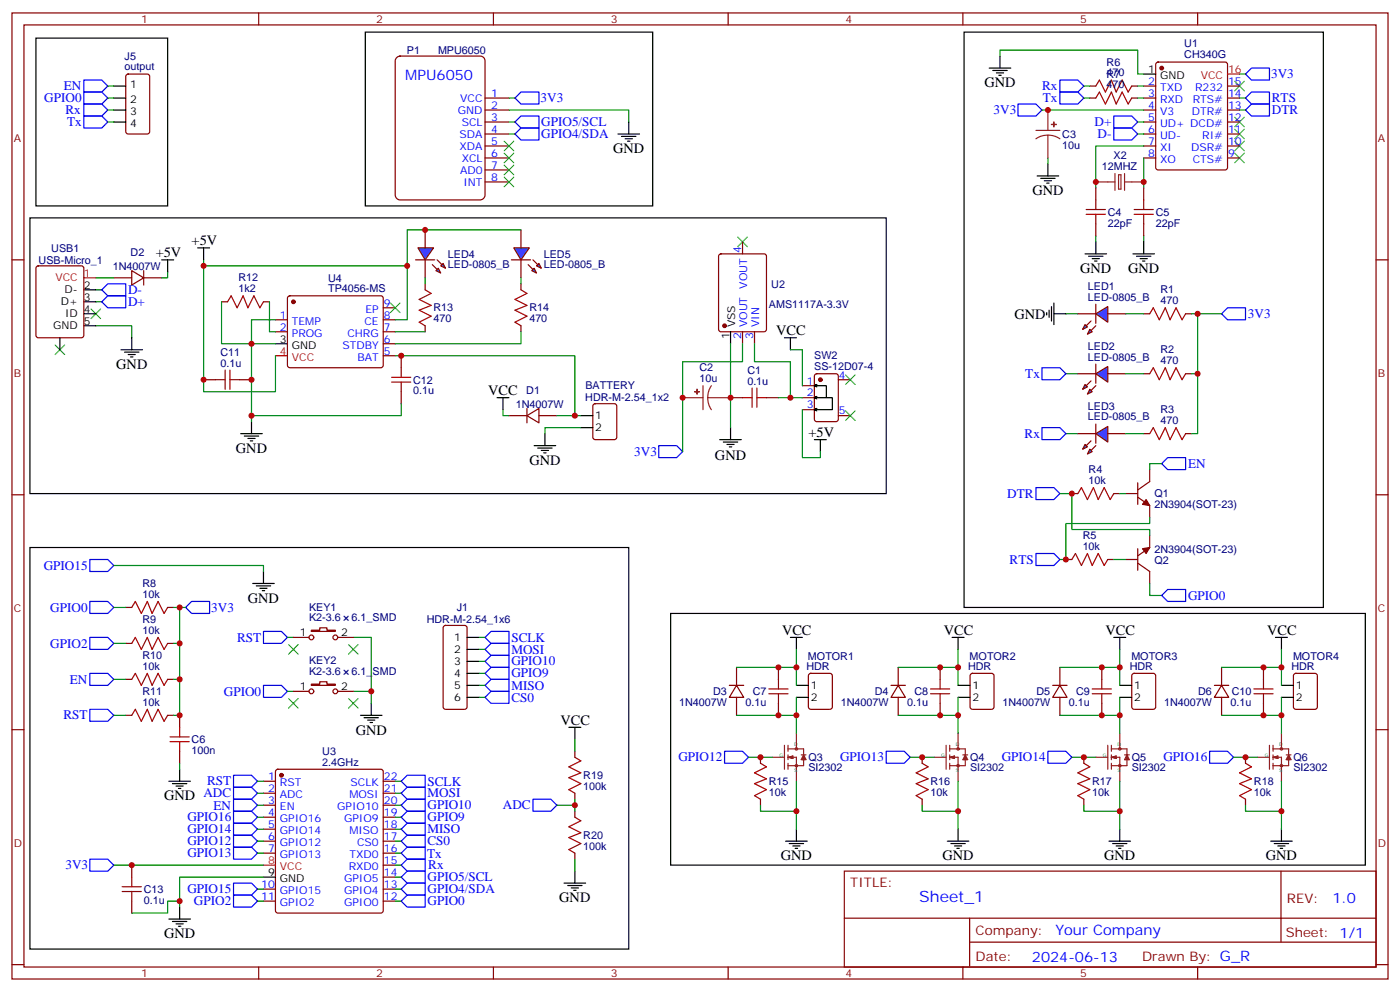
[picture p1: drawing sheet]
<svg xmlns="http://www.w3.org/2000/svg" width="412mm" height="292mm" viewBox="0 0 412 292" stroke-linecap="round" stroke-linejoin="round" font-family="sans-serif">
<g fill="none" stroke="#870000" stroke-width=".35">
<path d="M3.5 3.8h405.4v284.3h-405.4zM7.1 7.3h398.2v277.3h-398.2zM76.2 3.8v3.5M145.3 3.8v3.5M214.5 3.8v3.5M283.6 3.8v3.5M352.8 3.8v3.5M37.3 22l.4-.2h5.7l.6 .4 .1 16.5-.5 .7h-5.9l-.6-.4-.1-16.5zM3.5 76.5h3.6M10.8 78.5l.5-.3h12.7l.6 .5 .1 20-.5 .7h-12.9l-.7-.4v-20zM405.3 76.5h3.6M338.7 138.2v3.5l-3.6 2.5"/>
<path d="M3.5 145.6h3.6M331.6 145.3h3.5M335.1 146.3l3.6 2.5v3.5M335.1 142.1v6.3M338.7 157.6v3.5l-3.6 2.5M405.3 145.6h3.6M331.6 164.7h3.5M335.1 165.7l3.6 2.5v3.5M335.1 161.5v6.4M3.5 214.8h3.6M405.3 214.8h3.6M248.7 256.4h156.6v28.2h-156.6z"/>
<path d="M377.3 256.4v20.9M248.7 270.2h156.5M285.6 277.3h119.6M285.6 270.2v14.2M3.5 283.9h3.6M76.2 284.6v3.5M145.3 284.6v3.5M214.5 284.6v3.5M283.6 284.6v3.5M352.8 284.6v3.5M405.3 283.9h3.6"/>
</g>
<path d="M308.7 46.5v1.8M322.8 69.4v1.8M336.9 69.4v1.8M28.2 95.9h10.6v3.5M28.2 88.8h1.8M28.2 85.3h1.8M314 92.4h3.5M314 110h3.5M314 127.6h3.5" fill="none" stroke="#008700" stroke-width=".35"/>
<g fill="none" stroke="#000" stroke-width=".35">
<path d="M10.6 11.2h38.8v49.4h-38.8zM33.5 25.3h3.5M33.5 28.9h3.5M33.5 32.4h3.5M33.5 35.9h3.5M17.6 99.4v3.5M24.7 95.9h3.5M24.7 88.8h3.5M24.7 85.3h3.5M24.7 92.4h3.5M38.8 99.4v3.5M231.1 99.4h3.5"/>
<path d="M232.8 99.4v3.5M35.6 102.9h6.4M36.7 103.6h4.2M37.7 104.4h2.2M38.5 105.1h.7M146.4 117.1h3.5M148.2 117.1v3.5M157.3 131.2h6.4M158.4 131.9h4.2M159.5 132.6h2.1M160.2 133.3h.7M160.5 127.6v3.6"/>
</g>
<g fill="none" stroke="#3c3" stroke-width=".35">
<path d="M363.7 23.9l2.8 2.8M363.7 38l2.8 2.9M363.7 34.5l2.8 2.8M366.5 23.9l-2.8 2.8M366.5 38l-2.8 2.9M366.5 34.5l-2.8 2.8M363.7 45.1l2.8 2.8M363.7 41.6l2.8 2.8M366.5 45.1l-2.8 2.8M366.5 41.6l-2.8 2.8M217.3 69.8l2.8 2.8M220.1 69.8l-2.8 2.8"/>
<path d="M26.8 90.9l2.8 2.9M29.6 90.9l-2.8 2.9M16.2 101.5l2.8 2.9M19 101.5l-2.8 2.9"/>
</g>
<path d="M24.7 81.8h3.5" fill="none" stroke="#f00" stroke-width=".35"/>
<path d="M31.7 87.1h5.3v3.5h-5.3l-1.7-1.8zM31.7 83.5h5.3v3.6h-5.3l-1.7-1.8z" fill="none" stroke="#00f" stroke-width=".35"/>
<g fill="#870000" stroke="#870000" stroke-width=".35">
<path d="M336.5 161.5l2.2-.4-1.1 1.8z"/>
<path d="M337.6 147l1.1 1.8-2.2-.4z"/>
</g>
<path d="M322.8 53.6h5.6M328.4 51.1v4.9M329.5 51.4h.7v4.3h-.7zM331.3 53.6h5.6M331.3 51.1v4.9" fill="none" stroke="#8c2424" stroke-width=".35"/>
<path d="M322.8 127.6l3.5-2.1v4.6z" fill="#09f" stroke="#870000" stroke-width=".35"/>
<path d="M322.8 124.8v5.7z" fill="#f00" stroke="#870000" stroke-width=".35"/>
<g fill="#870000" stroke="#870000" stroke-width=".35">
<path d="M322.8 131.2l-1.4 1.4z"/>
<path d="M321.4 129.8l-1.4 1.4z"/>
</g>
<g fill="#09f" stroke="#870000" stroke-width=".35">
<path d="M321 132.2l.7 .7-1.4 .7z"/>
<path d="M319.6 130.8l.7 .7-1.4 .7z"/>
</g>
<path d="M317.5 127.6h5.3M326.3 127.6h5.3" fill="none" stroke="#870000" stroke-width=".35"/>
<path d="M322.8 110l3.5-2.1v4.6z" fill="#09f" stroke="#870000" stroke-width=".35"/>
<path d="M322.8 107.2v5.6z" fill="#f00" stroke="#870000" stroke-width=".35"/>
<g fill="#870000" stroke="#870000" stroke-width=".35">
<path d="M322.8 113.5l-1.4 1.4z"/>
<path d="M321.4 112.1l-1.4 1.4z"/>
</g>
<g fill="#09f" stroke="#870000" stroke-width=".35">
<path d="M321 114.6l.7 .7-1.4 .7z"/>
<path d="M319.6 113.2l.7 .7-1.4 .7z"/>
</g>
<path d="M317.5 110h5.3M326.3 110h5.3" fill="none" stroke="#870000" stroke-width=".35"/>
<path d="M322.8 92.4l3.5-2.2v4.6z" fill="#09f" stroke="#870000" stroke-width=".35"/>
<path d="M322.8 89.5v5.7z" fill="#f00" stroke="#870000" stroke-width=".35"/>
<g fill="#870000" stroke="#870000" stroke-width=".35">
<path d="M322.8 95.9l-1.4 1.4z"/>
<path d="M321.4 94.5l-1.4 1.4z"/>
</g>
<g fill="#09f" stroke="#870000" stroke-width=".35">
<path d="M321 96.9l.7 .7-1.4 .8z"/>
<path d="M319.6 95.5l.7 .7-1.4 .7z"/>
</g>
<g fill="none" stroke="#870000" stroke-width=".35">
<path d="M340.7 18.5l.4-.2h19.8l.6 .4 .1 30.6-.5 .7h-20l-.6-.4-.1-30.6zM321 25.3h1.8M321 28.9h1.8M333.4 25.3h1.7M333.4 28.9h1.7M336.9 25.3h3.5M336.9 28.9h3.5M336.9 32.4h3.5M336.9 35.9h3.5M336.9 39.4h3.5M361.6 25.3h3.5M361.6 28.9h3.5"/>
<path d="M361.6 32.4h3.5M361.6 35.9h3.5M361.6 39.4h3.5M322.8 55.3v3.5M336.9 43h3.5M336.9 46.5h3.5M336.9 55.3v3.5M361.6 43h3.5M361.6 46.5h3.5M38.8 79.7l3.5 2.1-3.5 2.1zM42.3 79.7v4.2M211.9 74.9l.5-.2h12.7l.6 .4 .1 21.8-.5 .7h-12.9l-.7-.4v-21.8z"/>
<path d="M218.7 71.2v3.5M322.8 65.9v3.5M336.9 65.9v3.5M33.5 81.8h5.3M42.3 81.8h5.3M65.3 88.8h1.7M77.6 88.8h1.8M81.1 94.1h3.6M81.1 97.6h3.6M84.9 87.3l.5-.2h26.8l.5 .2 .2 .5-.1 20-.6 .4h-27.1l-.4-.7v-19.7zM112.9 90.6h3.5M112.9 94.1h3.5"/>
<path d="M112.9 97.6h3.5M125.2 83.5v1.8M125.2 95.9v1.7M218.7 97.6v3.6M222.2 97.6v3.6M317.5 92.4h5.3M326.3 92.4h5.3M336.9 92.4h1.8M349.2 92.4h1.8M60 111.8h3.5M70.6 111.8h3.5M112.9 101.2h3.5"/>
<path d="M112.9 104.7h3.5M174.9 119l.4-.2h5.7l.6 .4 .1 9.5-.5 .6-5.9 .1-.6-.5-.1-9.4zM215.2 117.1h3.5M225.8 117.1h3.5M336.9 110h1.8M349.2 110h1.8M149.9 122.3h5.3M155.2 122.3l3.5-2.1v4.3zM155.2 120.2v4.3M158.7 122.3h5.3M336.9 127.6h1.8M349.2 127.6h1.8"/>
<path d="M315.7 145.3h1.8M328.1 145.3h1.7M37 178.8h1.8M49.4 178.8h1.8M314 164.7h1.7M326.3 164.7h1.8M37 189.4h1.8M37 200h1.8M49.4 189.4h1.8M49.4 200h1.8M217 196.4v5.3M229.3 196.4v3.6"/>
<path d="M238.4 198.4l.4-.2h5.7l.6 .4 .1 9.5-.5 .6-5.9 .1-.6-.5-.1-9.4zM264.6 196.4v5.3M276.9 196.4v3.6M286 198.4l.5-.2h5.6l.7 .4v9.5l-.5 .6-5.8 .1-.7-.5v-9.4zM312.2 196.4v5.3M324.6 196.4v3.6M333.6 198.4l.5-.2h5.6l.7 .4v9.5l-.4 .6-5.9 .1-.7-.5v-9.4zM359.8 196.4v5.3M372.2 196.4v3.6M381.2 198.4l.5-.2h5.6l.7 .4 .1 9.5-.5 .6-5.9 .1-.6-.5-.1-9.4zM37 210.5h1.8M49.4 210.5h1.8"/>
<path d="M52.9 210.5v3.6M214.8 201.7h4.3M217 201.7l2.1 3.5h-4.3zM217 205.2v5.3M229.3 207v3.5M262.5 201.7h4.2M264.6 201.7l2.1 3.5h-4.2zM264.6 205.2v5.3M276.9 207v3.5M310.1 201.7h4.2M312.2 201.7l2.1 3.5h-4.2zM312.2 205.2v5.3"/>
<path d="M324.6 207v3.5M357.7 201.7h4.2M359.8 201.7l2.1 3.5h-4.2zM359.8 205.2v5.3M372.2 207v3.5M52.9 221.1v3.5M77.6 229.9h3.5M77.6 233.5h3.5M77.6 237h3.5M81.4 226.6l.4-.2h30.4l.5 .2 .2 .5v40.9l-.2 .5-.5 .2h-30.4l-.5-.2-.2-.5v-40.9zM112.9 229.9h3.5M112.9 233.5h3.5"/>
<path d="M112.9 237h3.5M77.6 240.5h3.5M77.6 244.1h3.5M77.6 247.6h3.5M77.6 251.1h3.5M112.9 240.5h3.5M112.9 244.1h3.5M112.9 247.6h3.5M112.9 251.1h3.5M112.9 258.2h3.5M112.9 254.6h3.5M77.6 261.7h3.5"/>
<path d="M77.6 265.2h3.5M112.9 261.7h3.5M112.9 265.2h3.5"/>
</g>
<g fill="none" stroke="#a10000" stroke-width=".35">
<path d="M322.8 25.3l1-1.7 1.8 3.5 1.8-3.5 1.4 3.5 1.8-3.5 1.7 3.5 1.1-1.8M322.8 28.9l1-1.8 1.8 3.5 1.8-3.5 1.4 3.5 1.8-3.5 1.7 3.5 1.1-1.7M322.8 58.8v2.9M336.9 58.8v2.9M320 61.7h5.6M320 63.1h5.6M322.8 63.1v2.8M334.1 61.7h5.6M334.1 63.1h5.6M336.9 63.1v2.8M67 88.8l1.1-1.7 1.7 3.5 1.8-3.5 1.4 3.5 1.8-3.5 1.8 3.5 1-1.8M125.2 85.3l1.8 1.1-3.5 1.7 3.5 1.8-3.5 1.4 3.5 1.8-3.5 1.7 1.7 1.1"/>
<path d="M338.7 92.4l1-1.8 1.8 3.5 1.8-3.5 1.4 3.5 1.7-3.5 1.8 3.5 1-1.7M63.5 111.8h2.8M66.3 108.9v5.7M67.7 111.8h2.9M67.7 108.9v5.7M218.7 117.1h2.8M221.5 114.2v5.7M223 117.1h2.8M223 114.2v5.7M338.7 110l1-1.8 1.8 3.6 1.8-3.6 1.4 3.6 1.7-3.6 1.8 3.6 1-1.8M338.7 127.6l1-1.7 1.8 3.5 1.8-3.5 1.4 3.5 1.7-3.5 1.8 3.5 1-1.8M317.5 145.3l1.1-1.8 1.7 3.5 1.8-3.5 1.4 3.5 1.8-3.5 1.7 3.5 1.1-1.7"/>
<path d="M38.8 178.8l1.1-1.8 1.7 3.6 1.8-3.6 1.4 3.6 1.8-3.6 1.7 3.6 1.1-1.8M315.7 164.7l1.1-1.8 1.8 3.5 1.7-3.5 1.4 3.5 1.8-3.5 1.8 3.5 1-1.7M38.8 189.4l1.1-1.8 1.7 3.5 1.8-3.5 1.4 3.5 1.8-3.5 1.7 3.5 1.1-1.7M38.8 200l1.1-1.8 1.7 3.5 1.8-3.5 1.4 3.5 1.8-3.5 1.7 3.5 1.1-1.7M229.3 200v2.8M276.9 200v2.8M324.6 200v2.8M372.2 200v2.8M38.8 210.5l1.1-1.7 1.7 3.5 1.8-3.5 1.4 3.5 1.8-3.5 1.7 3.5 1.1-1.8M50.1 216.9h5.6M50.1 218.3h5.6M52.9 214.1v2.8"/>
<path d="M52.9 218.3v2.8M226.5 204.2h5.6M226.5 202.8h5.6M229.3 204.2v2.8M274.1 204.2h5.7M274.1 202.8h5.7M276.9 204.2v2.8M321.7 204.2h5.7M321.7 202.8h5.7M324.6 204.2v2.8M369.4 204.2h5.6M369.4 202.8h5.6"/>
<path d="M372.2 204.2v2.8"/>
</g>
<g fill="#870000" stroke="#870000" stroke-width=".35">
<circle cx="342.2" cy="20" r=".53"/>
<circle cx="213.4" cy="95.9" r=".53"/>
<circle cx="82.9" cy="228.2" r=".53"/>
<circle cx="86.4" cy="88.8" r=".53"/>
</g>
<g fill="none" stroke="#000" stroke-width=".35">
<path d="M294.6 16.5v3.5M182 39.4h6.4M185.2 35.9v3.5M291.4 20h6.3M292.5 20.7h4.2M293.5 21.4h2.1M294.2 22.2h.7M336.9 21.8h3.5M183.1 40.1h4.2M184.1 40.9h2.2M184.9 41.6h.7M305.5 51.8h6.4"/>
<path d="M306.6 52.5h4.2M307.6 53.2h2.1M308.3 53.9h.7M308.7 48.3v3.5M319.6 74.7h6.4M320.7 75.4h4.2M321.7 76.1h2.1M322.4 76.8h.7M322.8 71.2v3.5M333.7 74.7h6.4M334.8 75.4h4.2M335.8 76.1h2.2"/>
<path d="M336.5 76.8h.8M336.9 71.2v3.5M215.2 97.6v3.6M308.3 92v.7M309 91.3v2.1M309.7 90.2v4.3M310.4 92.4h3.6M310.4 89.2v6.3M81.1 101.2h3.6M70.9 127.6h6.4M72 128.3h4.2M73 129h2.1"/>
<path d="M73.7 129.8h.7M74.1 124.1v3.5M171.1 122.3h3.5M171.1 125.9h3.5M212 129.4h6.4M213.1 130.1h4.2M214.1 130.8h2.2M214.8 131.5h.7M215.2 125.9v3.5M74.4 171.7h6.4M75.5 172.4h4.2M76.6 173.1h2.1"/>
<path d="M77.3 173.8h.7M77.6 168.2v3.5M232.8 187.6h3.6M234.6 187.6v3.5M280.5 187.6h3.5M282.2 187.6v3.5M328.1 187.6h3.5M329.8 187.6v3.5M375.7 187.6h3.5M377.5 187.6v3.5M106.2 210.5h6.3M107.2 211.2h4.3"/>
<path d="M108.3 211.9h2.1M109 212.7h.7M109.4 207v3.5M234.6 201.7h3.5M234.6 205.2h3.5M282.2 201.7h3.6M282.2 205.2h3.6M329.8 201.7h3.6M329.8 205.2h3.6M377.5 201.7h3.5M377.5 205.2h3.5M49.7 229.9h6.4"/>
<path d="M50.8 230.6h4.2M51.9 231.4h2.1M52.6 232.1h.7M52.9 226.4v3.5M77.6 258.2h3.5M231.4 247.6h6.4M232.5 248.3h4.2M233.5 249h2.2M234.2 249.7h.7M234.6 244.1v3.5M279 247.6h6.4M280.1 248.3h4.2"/>
<path d="M281.2 249h2.1M281.9 249.7h.7M282.2 244.1v3.5M326.7 247.6h6.3M327.7 248.3h4.3M328.8 249h2.1M329.5 249.7h.7M329.8 244.1v3.5M374.3 247.6h6.3M375.4 248.3h4.2M376.4 249h2.1M377.1 249.7h.7"/>
<path d="M377.5 244.1v3.5M49.7 270.5h6.4M50.8 271.2h4.2M51.9 271.9h2.1M52.6 272.6h.7M52.9 267v3.5"/>
</g>
<path d="M361.6 21.8h3.5M81.1 104.7h3.6M77.6 254.6h3.5" fill="none" stroke="#f00" stroke-width=".35"/>
<g fill="none" stroke="#008700" stroke-width=".35">
<path d="M294.6 16.5v-1.8h40.5v7.1h1.8M31.7 35.9h1.8M31.7 32.4h1.8M31.7 25.3h1.8M306.9 32.4h30M319.3 28.9h1.7M319.3 25.3h1.7M335.1 39.4h1.8M335.1 35.9h1.8M335.1 28.9h1.8M335.1 25.3h1.8M365.1 32.4h1.8"/>
<path d="M365.1 21.8h1.8M365.1 28.9h1.8M336.9 43h-14.1v12.3M336.9 46.5v8.8M60 76.5v38.8h21.1v-10.6M60 78.2h59.9v15.9h-3.5M28.2 81.8h5.3M49.4 80v1.8h-1.8M65.3 88.8v12.4h8.8v-7.1h7M79.4 88.8v8.8h1.7M331.6 92.4h5.3M351 92.4h1.8v17.6h-1.8"/>
<path d="M352.8 92.4h7M81.1 101.2h-7v22.9M215.2 101.2v24.7M218.7 101.2v5.3h-17.6v26.4M331.6 110h5.3M352.8 110v17.6h-1.8M148.2 120.6v1.7h1.7M164 122.3h7.1M171.1 125.9h-10.6v1.7M331.6 127.6h5.3M342.2 136.5h-3.5v1.7M312.2 145.3h3.5v10.6h23v1.7"/>
<path d="M329.8 145.3h1.8M338.7 152.3v1.8h-24.7v10.6h-1.8M33.5 166.4h44.1v1.8M33.5 178.8h3.5M51.2 178.8h3.5M52.9 178.8v31.7h-1.7M328.1 164.7h3.5M338.7 171.7v3.6h3.5M33.5 200h3.5M33.5 189.4h3.5M51.2 200h1.7M51.2 189.4h1.7"/>
<path d="M84.7 187.6h1.7M104.1 187.6h5.3v19.4M217 196.4h17.6M234.6 191.1v10.6M264.6 196.4h17.6M282.2 191.1v10.6M312.2 196.4h17.6M329.8 191.1v10.6M359.8 196.4h17.7M377.5 191.1v10.6M84.7 203.5h1.7M104.1 203.5h5.3"/>
<path d="M217 210.5h17.6M234.6 205.2v10.6M264.6 210.5h17.6M282.2 205.2v10.6M312.2 210.5h17.6M329.8 205.2v10.6M359.8 210.5h17.7M377.5 205.2v10.6M52.9 224.6v1.8M75.8 229.9h1.8M75.8 237h1.8M116.4 229.9h1.8"/>
<path d="M116.4 237h1.8M116.4 233.5h1.8M220.5 222.9h7M234.6 229.9v14.2M268.1 222.9h7.1M282.2 229.9v14.2M315.7 222.9h7.1M329.8 229.9v14.2M363.4 222.9h7M377.5 229.9v14.2M33.5 254.6h44.1M75.8 251.1h1.8"/>
<path d="M75.8 240.5h1.8M75.8 247.6h1.8M75.8 244.1h1.8M77.6 258.2h-24.7v8.8M116.4 254.6h1.8M116.4 251.1h1.8M116.4 240.5h1.8M116.4 247.6h1.8M116.4 244.1h1.8M116.4 258.2h1.8M75.8 265.2h1.8M75.8 261.7h1.8"/>
<path d="M116.4 265.2h1.8M116.4 261.7h1.8"/>
</g>
<g fill="none" stroke="#00f" stroke-width=".35">
<path d="M24.7 23.6h5.3l1.7 1.7-1.7 1.8h-5.3zM24.7 30.6h5.3l1.7 1.8-1.7 1.7h-5.3zM24.7 34.1h5.3l1.7 1.8-1.7 1.8h-5.3zM153.5 34.1h5.2v3.6h-5.2l-1.8-1.8zM153.5 37.7h5.2v3.5h-5.2l-1.8-1.8zM153.5 27.1h5.2v3.5h-5.2l-1.8-1.7zM299.9 30.6h5.3l1.7 1.8-1.7 1.7h-5.3zM312.2 23.6h5.3l1.8 1.7-1.8 1.8h-5.3zM312.2 27.1h5.3l1.8 1.8-1.8 1.7h-5.3zM328.1 34.1h5.3l1.7 1.8-1.7 1.8h-5.3zM328.1 37.7h5.3l1.7 1.7-1.7 1.8h-5.3zM366.9 21.8l1.8-1.8h5.2v3.6h-5.2z"/>
<path d="M368.7 27.1h5.2v3.5h-5.2l-1.8-1.7zM368.7 30.6h5.2v3.5h-5.2l-1.8-1.7zM359.8 92.4l1.8-1.8h5.3v3.5h-5.3zM306.9 108.2h5.3l1.8 1.8-1.8 1.8h-5.3zM194 131.2h5.3l1.8 1.7-1.8 1.8h-5.3zM306.9 125.9h5.3l1.8 1.7-1.8 1.8h-5.3zM344 134.7h5.2v3.5h-5.2l-1.8-1.7zM305.2 143.5h5.2l1.8 1.8-1.8 1.7h-5.2zM26.5 177h5.2l1.8 1.8-1.8 1.8h-5.2zM26.5 164.7h5.2l1.8 1.7-1.8 1.8h-5.2zM54.7 178.8l1.7-1.8h5.3v3.6h-5.3zM305.2 162.9h5.2l1.8 1.8-1.8 1.7h-5.2z"/>
<path d="M26.5 187.6h5.2l1.8 1.8-1.8 1.7h-5.2zM26.5 198.2h5.2l1.8 1.8-1.8 1.7h-5.2zM77.6 185.8h5.3l1.8 1.8-1.8 1.8h-5.3zM26.5 208.8h5.2l1.8 1.7-1.8 1.8h-5.2zM77.6 201.7h5.3l1.8 1.8-1.8 1.7h-5.3zM68.8 228.2h5.3l1.7 1.7-1.7 1.8h-5.3zM68.8 235.2h5.3l1.7 1.8-1.7 1.8h-5.3zM68.8 238.8h5.3l1.7 1.7-1.7 1.8h-5.3zM119.9 238.8h5.3v3.5h-5.3l-1.7-1.8zM119.9 235.2h5.3v3.6h-5.3l-1.7-1.8zM119.9 231.7h5.3v3.5h-5.3l-1.7-1.7zM119.9 228.2h5.3v3.5h-5.3l-1.7-1.8z"/>
<path d="M213.4 221.1h5.3l1.8 1.8-1.8 1.7h-5.3zM261.1 221.1h5.2l1.8 1.8-1.8 1.7h-5.2zM308.7 221.1h5.3l1.7 1.8-1.7 1.7h-5.3zM356.3 221.1h5.3l1.8 1.8-1.8 1.7h-5.3zM26.5 252.9h5.2l1.8 1.7-1.8 1.8h-5.2zM68.8 259.9h5.3l1.7 1.8-1.7 1.8h-5.3zM68.8 245.8h5.3l1.7 1.8-1.7 1.7h-5.3zM68.8 249.3h5.3l1.7 1.8-1.7 1.8h-5.3zM68.8 242.3h5.3l1.7 1.8-1.7 1.7h-5.3zM118.2 251.1l1.7-1.8h5.3v3.6h-5.3zM118.2 254.6l1.7-1.7h5.3v3.5h-5.3zM119.9 259.9h5.3v3.6h-5.3l-1.7-1.8z"/>
<path d="M119.9 256.4h5.3v3.5h-5.3l-1.7-1.7zM119.9 242.3h5.3v3.5h-5.3l-1.7-1.7zM119.9 245.8h5.3v3.5h-5.3l-1.7-1.7zM68.8 263.5h5.3l1.7 1.7-1.7 1.8h-5.3zM119.9 263.5h5.3v3.5h-5.3l-1.7-1.8z"/>
</g>
<g fill="none" stroke="#8c2424" stroke-width=".35">
<path d="M305.2 38.4h7M308.7 39.8l-1.9 .2-1.6 .9M308.7 39.8l1.8 .2 1.7 .9M308.7 32.4v6M308.7 39.8v6.7M201.1 117.1h6M207.1 113.5v7.1M208.5 117.1l.2 1.8 .8 1.7M208.5 117.1h6.7M209.5 113.5l-.8 1.7-.2 1.9M231.1 219.4v7M232.1 219.4v1.7"/>
<path d="M234.6 215.8v4.6M278.7 219.4v7M279.8 219.4v1.7M282.2 215.8v4.6M326.3 219.4v7M327.4 219.4v1.7M329.8 215.8v4.6M373.9 219.4v7M375 219.4v1.7M377.5 215.8v4.6M227.5 222.9h3.6M232.1 220.4h4.6v2.5"/>
<path d="M232.1 222.9h2.5v7M232.1 222.2v1.4M232.1 224.6v1.8M232.1 222.9l1.4 .3M232.8 222.9l.7 .3M233.5 222.5l-1.4 .4M233.5 222.5v.7M233.5 222.5l-1 .4 1 .3M236 222.2h1.4M236.7 223.2v2.2h-4.6M236.7 222.2l.7 1.4h-1.4zM236.7 222.9l.4 .7"/>
<path d="M236.7 222.9l-.3 .7M236.7 222.9l.4 .3M236.7 222.9l-.3 .3M275.2 222.9h3.5M279.8 220.4h4.5v2.5M279.8 222.9h2.4v7M279.8 222.2v1.4M279.8 224.6v1.8M279.8 222.9l1.4 .3M280.5 222.9l.7 .3M281.2 222.5l-1.4 .4M281.2 222.5v.7"/>
<path d="M281.2 222.5l-1.1 .4 1.1 .3M283.6 222.2h1.4M284.3 223.2v2.2h-4.5M284.3 222.2l.7 1.4h-1.4zM284.3 222.9l.4 .7M284.3 222.9l-.3 .7M284.3 222.9l.4 .3M284.3 222.9l-.3 .3M322.8 222.9h3.5M327.4 220.4h4.6v2.5M327.4 222.9h2.4v7M327.4 222.2v1.4"/>
<path d="M327.4 224.6v1.8M327.4 222.9l1.4 .3M328.1 222.9l.7 .3M328.8 222.5l-1.4 .4M328.8 222.5v.7M328.8 222.5l-1.1 .4 1.1 .3M331.3 222.2h1.4M332 223.2v2.2h-4.6M332 222.2l.7 1.4h-1.4zM332 222.9l.3 .7M332 222.9l-.4 .7M332 222.9l.3 .3"/>
<path d="M332 222.9l-.4 .3M370.4 222.9h3.5M375 220.4h4.6v2.5M375 222.9h2.5v7M375 222.2v1.4M375 224.6v1.8M375 222.9l1.4 .3M375.7 222.9l.7 .3M376.4 222.5l-1.4 .4M376.4 222.5v.7M376.4 222.5l-1 .4 1 .3M378.9 222.2h1.4"/>
<path d="M379.6 223.2v2.2h-4.6M379.6 222.2l.7 1.4h-1.4zM379.6 222.9l.3 .7M379.6 222.9l-.4 .7M379.6 222.9l.3 .3M379.6 222.9l-.4 .3"/>
<circle cx="234.6" cy="220.4" r=".35"/>
<circle cx="234.6" cy="225.4" r=".35"/>
<circle cx="282.2" cy="225.4" r=".35"/>
<circle cx="282.2" cy="220.4" r=".35"/>
<circle cx="329.8" cy="220.4" r=".35"/>
<circle cx="329.8" cy="225.4" r=".35"/>
<circle cx="377.5" cy="225.4" r=".35"/>
<circle cx="377.5" cy="220.4" r=".35"/>
</g>
<g fill="#8c2424" stroke="#8c2424" stroke-width=".35">
<path d="M205.3 114.6l.1 1.4z"/>
<path d="M204.6 115.3h1.4z"/>
<path d="M309.7 36.6l1.4 .1z"/>
<path d="M310.4 35.9v1.4z"/>
</g>
<path d="M115 89.2l2.8 2.8M117.8 89.2l-2.8 2.8" fill="none" stroke="#3c3" stroke-width=".35"/>
<path d="M123.1 73h4.6l-2.5 3.5z" fill="#09f" stroke="#870000" stroke-width=".35"/>
<path d="M122.4 76.5h5.7z" fill="#f00" stroke="#870000" stroke-width=".35"/>
<g fill="#870000" stroke="#870000" stroke-width=".35">
<path d="M128.8 76.5l1.4 1.4z"/>
<path d="M127.4 77.9l1.4 1.4z"/>
</g>
<g fill="#09f" stroke="#870000" stroke-width=".35">
<path d="M129.8 78.2l.7-.7 .7 1.5z"/>
<path d="M129.1 79l.7 1.4-1.4-.7z"/>
</g>
<path d="M125.2 67.7v5.3M125.2 76.5v5.3" fill="none" stroke="#870000" stroke-width=".35"/>
<path d="M151.3 73h4.6l-2.4 3.5z" fill="#09f" stroke="#870000" stroke-width=".35"/>
<path d="M150.6 76.5h5.7z" fill="#f00" stroke="#870000" stroke-width=".35"/>
<g fill="#870000" stroke="#870000" stroke-width=".35">
<path d="M157 76.5l1.4 1.4z"/>
<path d="M155.6 77.9l1.4 1.4z"/>
</g>
<g fill="#09f" stroke="#870000" stroke-width=".35">
<path d="M158 78.2l.7-.7 .8 1.5z"/>
<path d="M157.3 79l.7 1.4-1.4-.7z"/>
</g>
<g fill="none" stroke="#870000" stroke-width=".35">
<path d="M116.7 17.1l1.1-.6h23.7a1.41 1.41 0 0 1 1.4 1.4v39.5a1.51 1.51 0 0 1-1.4 1.4h-23.7a1.51 1.51 0 0 1-1.4-1.4v-39.5zM142.9 28.9h7M142.9 32.4h7M142.9 35.9h7M142.9 39.4h7M142.9 43h7M142.9 46.5h7M142.9 50h7M142.9 53.6h7M153.5 67.7v5.3M153.5 76.5v5.3M153.5 83.5v1.8"/>
<path d="M153.5 95.9v1.7M118.2 104.7v3.5M118.2 115.3v3.5M236.4 113.5h3.5M236.4 117.1h3.5M240.1 110.2l.5-.2h5.6l.7 .4v13l-.4 .7h-5.9l-.7-.5v-12.9zM246.9 111.8h3.6M236.4 120.6h3.5M246.9 122.3h3.6M86.4 187.6h4.6M91.7 185.5h2.5v-.7h2.1v.7h2.5v.3h-7.1zM99.5 187.6h4.6"/>
<path d="M130.8 184.3l.4-.2h5.7l.6 .4 .1 23.6-.5 .6-5.9 .1-.6-.5-.1-23.5zM86.4 203.5h4.6M91.7 201.4h2.5v-.7h2.1v.7h2.5v.3h-7.1zM99.5 203.5h4.6M169.3 221.1v1.8M169.3 233.5v1.7M169.3 238.8v1.7M224 222.9v1.7M224 235.2v1.8M271.6 222.9v1.7M271.6 235.2v1.8M319.3 222.9v1.7"/>
<path d="M319.3 235.2v1.8M366.9 222.9v1.7M366.9 235.2v1.8M38.8 254.6v3.6M169.3 251.1v1.8M38.8 265.2v3.5"/>
<circle cx="91.7" cy="187.6" r=".71"/>
<circle cx="98.8" cy="187.6" r=".71"/>
<circle cx="91.7" cy="203.5" r=".71"/>
<circle cx="98.8" cy="203.5" r=".71"/>
</g>
<g fill="none" stroke="#a10000" stroke-width=".35">
<path d="M153.5 85.3l1.7 1.1-3.5 1.7 3.5 1.8-3.5 1.4 3.5 1.8-3.5 1.7 1.8 1.1M115.4 111.1h5.6M115.4 112.5h5.6M118.2 108.2v2.9M118.2 112.5v2.8M169.3 222.9l1.8 1-3.5 1.8 3.5 1.8-3.5 1.4 3.5 1.7-3.5 1.8 1.7 1.1M224 224.6l1.8 1.1-3.6 1.8 3.6 1.7-3.6 1.4 3.6 1.8-3.6 1.8 1.8 1M271.6 224.6l1.8 1.1-3.5 1.8 3.5 1.7-3.5 1.4 3.5 1.8-3.5 1.8 1.7 1M319.3 224.6l1.7 1.1-3.5 1.8 3.5 1.7-3.5 1.4 3.5 1.8-3.5 1.8 1.8 1M366.9 224.6l1.8 1.1-3.6 1.8 3.6 1.7-3.6 1.4 3.6 1.8-3.6 1.8 1.8 1M38.8 258.2v2.8M169.3 240.5l1.8 1.1-3.5 1.7 3.5 1.8-3.5 1.4 3.5 1.8-3.5 1.7 1.7 1.1"/>
<path d="M36 261h5.6M36 262.4h5.6M38.8 262.4v2.8"/>
</g>
<g fill="none" stroke="#008700" stroke-width=".35">
<path d="M31.7 28.9h1.8M149.9 32.4h35.3v3.5M149.9 28.9h1.8M149.9 35.9h1.8M149.9 39.4h1.8M153.5 67.7h-33.6v10.5M116.4 97.6h8.8M125.2 81.8v1.7M153.5 97.6v3.6h-37.1M153.5 81.8v1.7M116.4 104.7h52.9v17.6M118.2 118.8v3.5h-44.1"/>
<path d="M222.2 101.2v5.3h10.6v10.6M229.3 117.1h7.1M232.8 102.9h3.6v10.6M236.4 120.6v14.1h5.3v-1.8M141.1 198.2h1.8M141.1 194.7h1.8M141.1 191.1h1.8M141.1 187.6h1.8M33.5 210.5h3.5M141.1 201.7h1.8M141.1 205.2h1.8M169.3 217.6v3.5"/>
<path d="M75.8 233.5h1.8M164 237h5.3M169.3 235.2v3.6M224 237v1.8h10.6M271.6 237v1.8h10.6M319.3 237v1.8h10.5M366.9 237v1.8h10.6M169.3 252.9v3.5M52.9 265.2h-3.5v3.5h-10.6"/>
</g>
<g fill="none" stroke="#000" stroke-width=".35">
<path d="M107.6 9.5h84.7v51.1h-84.7zM284 9.5h105.8v169.3h-105.8zM8.8 64.1h252.3v81.2h-252.3zM47.6 76.5h3.6M49.4 76.5v3.5M58.2 73h3.5M60 73v3.5M240.6 113.9l-.7-.4 .7-.3-.7 .3h3.5v3.6h-3.5l.7-.4-.7 .4 .7 .3M243.4 117.1h1.8v3.5h-5.3l.7-.4-.7 .4 .7 .3M239.9 129.4h3.5M241.7 129.4v3.5M8.8 161.1h176.4v118.2h-176.4z"/>
<path d="M137.6 187.6h3.5M137.6 191.1h3.5M137.6 194.7h3.5M137.6 198.2h3.5M197.6 180.6h204.6v74h-204.6zM137.6 201.7h3.5M137.6 205.2h3.5M167.6 214.1h3.5M169.3 214.1v3.5M166.2 259.9h6.3M169.3 256.4v3.5M167.2 260.6h4.2"/>
<path d="M168.3 261.3h2.1M169 262h.7"/>
</g>
<circle cx="241.7" cy="111.8" r=".53" fill="#870000" stroke="#870000" stroke-width=".35"/>
<g fill="none" stroke="#3c3" stroke-width=".35">
<path d="M148.5 41.6l2.8 2.8M148.5 45.1l2.8 2.8M148.5 48.6l2.8 2.8M148.5 52.1l2.8 2.9M151.3 41.6l-2.8 2.8M151.3 45.1l-2.8 2.8M151.3 48.6l-2.8 2.8M151.3 52.1l-2.8 2.9M249.1 110.3l2.8 2.9M251.9 110.3l-2.8 2.9M249.1 120.9l2.8 2.9M251.9 120.9l-2.8 2.9"/>
<path d="M85 189.7l2.8 2.8M87.8 189.7l-2.8 2.8M102.7 189.7l2.8 2.8M105.5 189.7l-2.8 2.8M85 205.6l2.8 2.8M87.8 205.6l-2.8 2.8M102.7 205.6l2.8 2.8M105.5 205.6l-2.8 2.8"/>
</g>
<path d="M24.7 27.1h5.3l1.7 1.8-1.7 1.7h-5.3zM344 173.5h5.2v3.5h-5.2l-1.8-1.7zM144.6 185.8h5.3v3.6h-5.3l-1.7-1.8zM144.6 200h5.3v3.5h-5.3l-1.7-1.8zM144.6 189.4h5.3v3.5h-5.3l-1.7-1.8zM144.6 192.9h5.3v3.5h-5.3l-1.7-1.7zM144.6 196.4h5.3v3.6h-5.3l-1.7-1.8zM144.6 203.5h5.3v3.5h-5.3l-1.7-1.8zM68.8 231.7h5.3l1.7 1.8-1.7 1.7h-5.3zM157 235.2h5.3l1.7 1.8-1.7 1.8h-5.3z" fill="none" stroke="#00f" stroke-width=".35"/>
<g fill="#c00">
<circle cx="314" cy="164.7" r=".88"/>
<circle cx="315.7" cy="145.3" r=".88"/>
<circle cx="352.8" cy="92.4" r=".88"/>
<circle cx="352.8" cy="110" r=".88"/>
<circle cx="215.2" cy="117.1" r=".88"/>
<circle cx="52.9" cy="178.8" r=".88"/>
<circle cx="52.9" cy="200" r=".88"/>
<circle cx="52.9" cy="189.4" r=".88"/>
<circle cx="109.4" cy="203.5" r=".88"/>
<circle cx="52.9" cy="210.5" r=".88"/>
<circle cx="308.7" cy="32.4" r=".88"/>
<circle cx="234.6" cy="196.4" r=".88"/>
<circle cx="234.6" cy="210.5" r=".88"/>
<circle cx="282.2" cy="196.4" r=".88"/>
<circle cx="282.2" cy="210.5" r=".88"/>
<circle cx="329.8" cy="196.4" r=".88"/>
<circle cx="329.8" cy="210.5" r=".88"/>
<circle cx="377.5" cy="196.4" r=".88"/>
<circle cx="377.5" cy="210.5" r=".88"/>
<circle cx="229.3" cy="210.5" r=".88"/>
<circle cx="229.3" cy="196.4" r=".88"/>
<circle cx="276.9" cy="210.5" r=".88"/>
<circle cx="276.9" cy="196.4" r=".88"/>
<circle cx="324.6" cy="210.5" r=".88"/>
<circle cx="324.6" cy="196.4" r=".88"/>
<circle cx="372.2" cy="210.5" r=".88"/>
<circle cx="372.2" cy="196.4" r=".88"/>
<circle cx="74.1" cy="101.2" r=".88"/>
<circle cx="60" cy="111.8" r=".88"/>
<circle cx="74.1" cy="111.8" r=".88"/>
<circle cx="60" cy="78.2" r=".88"/>
<circle cx="119.9" cy="78.2" r=".88"/>
<circle cx="74.1" cy="122.3" r=".88"/>
<circle cx="224" cy="222.9" r=".88"/>
<circle cx="234.6" cy="238.8" r=".88"/>
<circle cx="271.6" cy="222.9" r=".88"/>
<circle cx="282.2" cy="238.8" r=".88"/>
<circle cx="319.3" cy="222.9" r=".88"/>
<circle cx="329.8" cy="238.8" r=".88"/>
<circle cx="377.5" cy="238.8" r=".88"/>
<circle cx="366.9" cy="222.9" r=".88"/>
<circle cx="169.3" cy="122.3" r=".88"/>
<circle cx="118.2" cy="104.7" r=".88"/>
<circle cx="38.8" cy="254.6" r=".88"/>
<circle cx="52.9" cy="265.2" r=".88"/>
<circle cx="232.8" cy="117.1" r=".88"/>
<circle cx="125.2" cy="67.7" r=".88"/>
<circle cx="169.3" cy="237" r=".88"/>
<circle cx="201.1" cy="117.1" r=".88"/>
<circle cx="336.9" cy="53.6" r=".88"/>
<circle cx="322.8" cy="53.6" r=".88"/>
</g>
<text font-size="4.6" fill="#00f" x="270.8" y="265.4">Sheet_1</text>
<g font-size="4.2" fill="#00f">
<text x="119.4" y="23.6">MPU6050</text>
<text x="392.5" y="265.7">1.0</text>
<text x="310.9" y="275.2">Your Company</text>
<text x="304" y="283">2024-06-13</text>
</g>
<g font-size="4.2">
<text x="290" y="25.7">GND</text>
<text x="180.6" y="45.1">GND</text>
<text x="304.1" y="57.4">GND</text>
<text x="45.9" y="75.8">+5V</text>
<text x="56.4" y="72.2">+5V</text>
<text x="318.2" y="80.4">GND</text>
<text x="332.3" y="80.4">GND</text>
<text x="298.9" y="93.8">GND</text>
<text x="228.6" y="98.7">VCC</text>
<text x="34.2" y="108.6">GND</text>
<text x="143.8" y="116.3">VCC</text>
<text x="238.1" y="128.7">+5V</text>
<text x="69.5" y="133.3">GND</text>
<text x="156" y="136.8">GND</text>
<text x="210.6" y="135.5">GND</text>
<text x="73" y="177.4">GND</text>
<text x="230.4" y="186.9">VCC</text>
<text x="278" y="186.9">VCC</text>
<text x="325.6" y="186.9">VCC</text>
<text x="373.2" y="186.9">VCC</text>
<text x="165.1" y="213.4">VCC</text>
<text x="104.8" y="216.2">GND</text>
<text x="48.3" y="235.6">GND ADC</text>
<text x="230" y="253.2">GND</text>
<text x="277.6" y="253.2">GND</text>
<text x="325.3" y="253.2">GND</text>
<text x="372.9" y="253.2">GND</text>
<text x="164.7" y="265.6">GND</text>
<text x="48.3" y="276.2">GND</text>
</g>
<g font-size="3.9" fill="#00f">
<text x="374.5" y="23.1">3V3</text>
<text x="18.8" y="26.6">EN</text>
<text x="307" y="26.6">Rx</text>
<text x="13" y="30.1">GPIO0</text>
<text x="19.3" y="33.7">Rx</text>
<text x="159.3" y="30.1">3V3</text>
<text x="292.7" y="33.6">3V3</text>
<text x="307.2" y="30.1">Tx</text>
<text x="374.6" y="30.1">RTS</text>
<text x="374.6" y="33.6">DTR</text>
<text x="19.8" y="37.2">Tx</text>
<text x="159.5" y="37.2">GPIO5/SCL</text>
<text x="159.5" y="40.7">GPIO4/SDA</text>
<text x="322.4" y="37.2">D+</text>
<text x="323.3" y="40.7">D-</text>
<text x="37.7" y="86.6">D-</text>
<text x="37.7" y="90.1">D+</text>
<text x="367.6" y="93.6">3V3</text>
<text x="302" y="111.2">Tx</text>
<text x="301.8" y="128.9">Rx</text>
<text x="186.8" y="134.2">3V3</text>
<text x="350" y="137.7">EN</text>
<text x="296.7" y="146.5">DTR</text>
<text x="12.9" y="167.7">GPIO15</text>
<text x="297.4" y="165.9">RTS</text>
<text x="350" y="176.5">GPIO0</text>
<text x="14.8" y="180">GPIO0</text>
<text x="62.2" y="180.1">3V3</text>
<text x="14.8" y="190.6">GPIO2</text>
<text x="69.8" y="188.8">RST</text>
<text x="150.6" y="188.9">SCLK</text>
<text x="150.6" y="192.4">MOSI</text>
<text x="150.6" y="195.8">GPIO10</text>
<text x="20.6" y="201.2">EN</text>
<text x="150.6" y="203">MISO</text>
<text x="150.6" y="199.4">GPIO9</text>
<text x="66" y="204.7">GPIO0</text>
<text x="150.6" y="206.5">CS0</text>
<text x="18.7" y="211.7">RST</text>
<text x="199.8" y="224">GPIO12</text>
<text x="247.5" y="224">GPIO13</text>
<text x="295.1" y="224">GPIO14</text>
<text x="342.7" y="224">GPIO16</text>
<text x="61" y="231.2">RST</text>
<text x="125.9" y="231.2">SCLK</text>
<text x="62.9" y="238.3">EN</text>
<text x="125.9" y="238.2">GPIO10</text>
<text x="125.9" y="234.7">MOSI</text>
<text x="148.1" y="238.2">ADC</text>
<text x="55.2" y="245.2">GPIO14</text>
<text x="55.2" y="241.7">GPIO16</text>
<text x="125.9" y="241.7">GPIO9</text>
<text x="125.9" y="245.3">MISO</text>
<text x="55.2" y="248.7">GPIO12</text>
<text x="125.9" y="248.8">CS0</text>
<text x="19.3" y="255.9">3V3</text>
<text x="55.2" y="252.3">GPIO13</text>
<text x="125.9" y="252.4">Tx</text>
<text x="126.1" y="255.9">Rx</text>
<text x="55.2" y="262.9">GPIO15</text>
<text x="125.9" y="262.9">GPIO4/SDA</text>
<text x="125.9" y="259.4">GPIO5/SCL</text>
<text x="57.1" y="266.5">GPIO2</text>
<text x="125.9" y="266.5">GPIO0</text>
</g>
<g font-size="3.9" fill="#800">
<text x="250.5" y="261">TITLE:</text>
<text x="379.1" y="265.7">REV:</text>
<text x="287.4" y="275.2">Company:</text>
<text x="378.7" y="275.8">Sheet: 1/1</text>
<text x="287.4" y="282.9">Date:</text>
<text x="336.4" y="282.9">Drawn By: G_R</text>
</g>
<g font-size="3.2" fill="#800">
<text x="41.6" y="6.8">1</text>
<text x="110.8" y="6.8">2</text>
<text x="179.9" y="6.8">3</text>
<text x="249.1" y="6.8">4</text>
<text x="318.2" y="6.8">5</text>
<text x="4.1" y="41.9">A</text>
<text x="405.9" y="41.9">A</text>
<text x="4.1" y="111.1">B</text>
<text x="405.9" y="111.1">B</text>
<text x="4.1" y="180.2">C</text>
<text x="405.9" y="180.2">C</text>
<text x="4.1" y="249.3">D</text>
<text x="405.9" y="249.3">D</text>
<text x="41.6" y="287.6">1</text>
<text x="110.8" y="287.6">2</text>
<text x="179.9" y="287.6">3</text>
<text x="249.1" y="287.6">4</text>
<text x="318.2" y="287.6">5</text>
</g>
<g font-size="3.2" fill="#000080">
<text x="36.7" y="17.5">J5</text>
<text x="119.8" y="15.9">P1</text>
<text x="129" y="15.9">MPU6050</text>
<text x="348.8" y="17">CH340G</text>
<text x="348.8" y="13.7">U1</text>
<text x="36.7" y="20.7">output</text>
<text x="326" y="22.5">470</text>
<text x="326" y="19.3">R6</text>
<text x="326" y="22.8">R7</text>
<text x="326" y="26">470</text>
<text x="312.9" y="40.6">C3</text>
<text x="312.9" y="43.8">10u</text>
<text x="328" y="46.8">X2</text>
<text x="324.6" y="50">12MHZ</text>
<text x="326.3" y="63.5">C4</text>
<text x="340.4" y="63.5">C5</text>
<text x="326.3" y="66.7">22pF</text>
<text x="340.4" y="66.7">22pF</text>
<text x="11.4" y="77.7">USB-Micro_1</text>
<text x="15.1" y="74.2">USB1</text>
<text x="38.5" y="75.4">D2</text>
<text x="131.9" y="75.8">LED4</text>
<text x="160.2" y="75.8">LED5</text>
<text x="33.2" y="79.4">1N4007W</text>
<text x="70.2" y="82.8">R12</text>
<text x="96.6" y="82.9">U4</text>
<text x="131.9" y="79">LED-0805_B</text>
<text x="160.2" y="79">LED-0805_B</text>
<text x="70.2" y="86">1k2</text>
<text x="96.6" y="85.9">TP4056-MS</text>
<text x="227.2" y="84.7">U2</text>
<text x="320.4" y="88.5">LED-0805_B</text>
<text x="320.4" y="85.3">LED1</text>
<text x="341.9" y="89.5">470</text>
<text x="341.9" y="86.4">R1</text>
<text x="127.7" y="94.8">470</text>
<text x="127.7" y="91.7">R13</text>
<text x="155.9" y="94.8">470</text>
<text x="155.9" y="91.7">R14</text>
<text x="226.5" y="90.5">AMS1117A-3.3V</text>
<text x="64.9" y="107.9">0.1u</text>
<text x="64.9" y="104.7">C11</text>
<text x="239.9" y="105.8">SW2</text>
<text x="320.4" y="106.1">LED-0805_B</text>
<text x="320.4" y="102.9">LED2</text>
<text x="341.9" y="107.2">470</text>
<text x="341.9" y="104">R2</text>
<text x="121.7" y="112.9">C12</text>
<text x="206" y="112.5">10u</text>
<text x="206" y="109.2">C2</text>
<text x="220.1" y="113.2">0.1u</text>
<text x="220.1" y="109.9">C1</text>
<text x="239.9" y="108.9">SS-12D07-4</text>
<text x="121.7" y="116.1">0.1u</text>
<text x="152" y="120">1N4007W</text>
<text x="155" y="116">D1</text>
<text x="172.4" y="118.2">HDR-M-2.54_1x2</text>
<text x="172.5" y="114.6">BATTERY</text>
<text x="320.4" y="123.8">LED-0805_B</text>
<text x="320.4" y="120.6">LED3</text>
<text x="341.9" y="124.8">470</text>
<text x="341.9" y="121.6">R3</text>
<text x="320.7" y="142.5">10k</text>
<text x="320.7" y="139.3">R4</text>
<text x="340.1" y="149.5">2N3904(SOT-23)</text>
<text x="340.1" y="146.3">Q1</text>
<text x="318.9" y="161.9">10k</text>
<text x="318.9" y="158.7">R5</text>
<text x="340.1" y="162.9">2N3904(SOT-23)</text>
<text x="340.1" y="166.1">Q2</text>
<text x="42" y="172.8">R8</text>
<text x="42" y="176">10k</text>
<text x="91" y="179.7">KEY1</text>
<text x="134.6" y="179.8">J1</text>
<text x="42" y="183.4">R9</text>
<text x="91" y="182.9">K2-3.6</text>
<text x="103.6" y="182.9">6.1_SMD</text>
<text x="125.7" y="183.5">HDR-M-2.54_1x6</text>
<text x="42" y="186.5">10k</text>
<text x="42" y="197.1">10k</text>
<text x="42" y="194">R10</text>
<text x="91" y="195.6">KEY2</text>
<text x="237.5" y="197.1">HDR</text>
<text x="238" y="194.2">MOTOR1</text>
<text x="285.2" y="197.1">HDR</text>
<text x="285.6" y="194.2">MOTOR2</text>
<text x="332.8" y="197.1">HDR</text>
<text x="333.3" y="194.2">MOTOR3</text>
<text x="380.4" y="197.1">HDR</text>
<text x="380.9" y="194.2">MOTOR4</text>
<text x="91" y="198.8">K2-3.6</text>
<text x="103.6" y="198.8">6.1_SMD</text>
<text x="42" y="207.7">10k</text>
<text x="42" y="204.5">R11</text>
<text x="200" y="207.8">1N4007W</text>
<text x="210.1" y="204.6">D3</text>
<text x="219.6" y="207.8">0.1u</text>
<text x="221.7" y="204.7">C7</text>
<text x="247.6" y="207.8">1N4007W</text>
<text x="257.7" y="204.6">D4</text>
<text x="267.2" y="207.8">0.1u</text>
<text x="269.3" y="204.7">C8</text>
<text x="295.3" y="207.8">1N4007W</text>
<text x="305.3" y="204.6">D5</text>
<text x="314.9" y="207.8">0.1u</text>
<text x="317" y="204.7">C9</text>
<text x="342.9" y="207.8">1N4007W</text>
<text x="353" y="204.6">D6</text>
<text x="362.5" y="207.8">0.1u</text>
<text x="362.8" y="204.7">C10</text>
<text x="56.4" y="221.9">100n</text>
<text x="56.4" y="218.8">C6</text>
<text x="94.9" y="225.3">2.4GHz</text>
<text x="94.9" y="222.1">U3</text>
<text x="238.1" y="227">SI2302</text>
<text x="238.1" y="224.1">Q3</text>
<text x="285.8" y="227">SI2302</text>
<text x="285.8" y="224.1">Q4</text>
<text x="333.4" y="227">SI2302</text>
<text x="333.4" y="224.1">Q5</text>
<text x="381" y="227">SI2302</text>
<text x="381" y="224.1">Q6</text>
<text x="171.8" y="232.5">100k</text>
<text x="171.8" y="229.3">R19</text>
<text x="226.5" y="231.1">R15</text>
<text x="274.1" y="231.1">R16</text>
<text x="321.7" y="231.1">R17</text>
<text x="369.4" y="231.1">R18</text>
<text x="226.5" y="234.3">10k</text>
<text x="274.1" y="234.3">10k</text>
<text x="321.7" y="234.3">10k</text>
<text x="369.4" y="234.3">10k</text>
<text x="171.8" y="250.1">100k</text>
<text x="171.8" y="247">R20</text>
<text x="42.3" y="262.8">C13</text>
<text x="42.3" y="266">0.1u</text>
</g>
<g font-size="3.2">
<text x="338.2" y="21.4">1</text>
<text x="341.7" y="23.2">GND</text>
<text x="38.3" y="26">1</text>
<text x="38.3" y="30.3">2</text>
<text x="38.3" y="33.8">3</text>
<text x="38.3" y="37.3">4</text>
<text x="17.9" y="89.9">D+</text>
<text x="19" y="86.4">D-</text>
<text x="24.7" y="88.5">3</text>
<text x="24.7" y="84.9">2</text>
<text x="19.2" y="93.4">ID</text>
<text x="24.7" y="95.5">5</text>
<text x="24.7" y="92">4</text>
<text x="15.6" y="96.9">GND</text>
<text x="82.5" y="100.8">3</text>
<text x="214.8" y="99.8" transform="rotate(-90 214.8 99.8)">1</text>
<text x="216.6" y="96.3" transform="rotate(-90 216.6 96.3)">VSS</text>
<text x="86" y="102.6">GND</text>
<text x="175.3" y="123.4">1</text>
<text x="175.3" y="126.9">2</text>
<text x="88.3" y="187.3">1</text>
<text x="100.5" y="187.3">2</text>
<text x="133.8" y="188.7">1</text>
<text x="133.8" y="192.2">2</text>
<text x="133.8" y="195.7">3</text>
<text x="88.3" y="203.1">1</text>
<text x="100.5" y="203.1">2</text>
<text x="133.8" y="199.2">4</text>
<text x="133.8" y="202.8">5</text>
<text x="238.8" y="202.8">1</text>
<text x="286.5" y="202.8">1</text>
<text x="334.1" y="202.8">1</text>
<text x="381.7" y="202.8">1</text>
<text x="133.8" y="206.3">6</text>
<text x="238.8" y="206.3">2</text>
<text x="286.5" y="206.3">2</text>
<text x="334.1" y="206.3">2</text>
<text x="381.7" y="206.3">2</text>
<text x="78.9" y="257.8">9</text>
<text x="82.4" y="259.6">GND</text>
</g>
<g font-size="3.2" fill="#f00">
<text x="353.7" y="23.2">VCC</text>
<text x="361.8" y="21.4">16</text>
<text x="16.3" y="82.8">VCC</text>
<text x="24.7" y="81.4">1</text>
<text x="82.5" y="104.4">4</text>
<text x="86" y="106.1">VCC</text>
<text x="78.9" y="254.3">8</text>
<text x="82.4" y="256">VCC</text>
</g>
<g font-size="3.2" fill="#00f">
<text x="135.6" y="29.9">VCC</text>
<text x="144.6" y="28.5">1</text>
<text x="338.2" y="25">2</text>
<text x="338.2" y="28.5">3</text>
<text x="341.7" y="26.7">TXD</text>
<text x="352" y="26.7">R232</text>
<text x="361.8" y="28.5">14</text>
<text x="361.8" y="25">15</text>
<text x="134.9" y="33.4">GND</text>
<text x="144.6" y="32">2</text>
<text x="144.6" y="35.6">3</text>
<text x="338.2" y="32">4</text>
<text x="338.2" y="35.6">5</text>
<text x="341.7" y="30.3">RXD</text>
<text x="341.7" y="33.8">V3</text>
<text x="351.1" y="33.8">DTR#</text>
<text x="351.4" y="30.3">RTS#</text>
<text x="361.8" y="35.6">12</text>
<text x="361.8" y="32">13</text>
<text x="135.4" y="40.5">SDA</text>
<text x="136" y="37">SCL</text>
<text x="144.6" y="39.1">4</text>
<text x="338.2" y="39.1">6</text>
<text x="341.7" y="37.3">UD+ DCD#</text>
<text x="341.7" y="40.9">UD-</text>
<text x="354.2" y="40.9">RI#</text>
<text x="361.8" y="39.1">11</text>
<text x="135.4" y="44">XDA</text>
<text x="136" y="47.6">XCL</text>
<text x="144.6" y="42.6">5</text>
<text x="144.6" y="46.1">6</text>
<text x="338.2" y="42.6">7</text>
<text x="338.2" y="46.1">8</text>
<text x="341.7" y="44.4">XI</text>
<text x="341.7" y="47.9">XO</text>
<text x="350.9" y="44.4">DSR#</text>
<text x="351.4" y="47.9">CTS#</text>
<text x="361.8" y="46.1">9</text>
<text x="361.8" y="42.6">10</text>
<text x="135.5" y="51.1">AD0</text>
<text x="144.6" y="49.7">7</text>
<text x="144.6" y="53.2">8</text>
<text x="136.5" y="54.6">INT</text>
<text x="218.4" y="74.5" transform="rotate(-90 218.4 74.5)">4</text>
<text x="220.1" y="85" transform="rotate(-90 220.1 85)">VOUT</text>
<text x="82.5" y="93.8">1</text>
<text x="86" y="95.5">TEMP</text>
<text x="107.4" y="95.5">CE</text>
<text x="107.7" y="92">EP</text>
<text x="113.1" y="90.2">9</text>
<text x="113.1" y="93.8">8</text>
<text x="82.5" y="97.3">2</text>
<text x="86" y="99.1">PROG</text>
<text x="102.3" y="99.1">CHRG</text>
<text x="113.1" y="97.3">7</text>
<text x="113.1" y="100.8">6</text>
<text x="218.4" y="99.8" transform="rotate(-90 218.4 99.8)">2</text>
<text x="220.1" y="96.3" transform="rotate(-90 220.1 96.3)">VOUT</text>
<text x="221.9" y="99.8" transform="rotate(-90 221.9 99.8)">3</text>
<text x="223.7" y="96.3" transform="rotate(-90 223.7 96.3)">VIN</text>
<text x="100.9" y="102.6">STDBY</text>
<text x="105.3" y="106.1">BAT</text>
<text x="113.1" y="104.4">5</text>
<text x="237.7" y="113.2">1</text>
<text x="247.1" y="111.4">4</text>
<text x="237.7" y="116.7">2</text>
<text x="237.7" y="120.2">3</text>
<text x="247.1" y="122">5</text>
<text x="78.9" y="229.6">1</text>
<text x="78.9" y="233.1">2</text>
<text x="82.4" y="231.4">RST</text>
<text x="103.2" y="231.4">SCLK</text>
<text x="113.1" y="233.1">21</text>
<text x="113.1" y="229.6">22</text>
<text x="78.9" y="236.6">3</text>
<text x="82.4" y="234.9">ADC</text>
<text x="82.4" y="238.4">EN</text>
<text x="99.3" y="238.4">GPIO10</text>
<text x="102.9" y="234.9">MOSI</text>
<text x="113.1" y="236.6">20</text>
<text x="78.9" y="240.2">4</text>
<text x="78.9" y="243.7">5</text>
<text x="82.4" y="241.9">GPIO16</text>
<text x="82.4" y="245.5">GPIO14</text>
<text x="101.4" y="241.9">GPIO9</text>
<text x="102.9" y="245.5">MISO</text>
<text x="113.1" y="243.7">18</text>
<text x="113.1" y="240.2">19</text>
<text x="78.9" y="247.2">6</text>
<text x="78.9" y="250.8">7</text>
<text x="82.4" y="249">GPIO12</text>
<text x="105.2" y="249">CS0</text>
<text x="113.1" y="250.8">16</text>
<text x="113.1" y="247.2">17</text>
<text x="82.4" y="252.5">GPIO13</text>
<text x="102.7" y="256">RXD0</text>
<text x="103" y="252.5">TXD0</text>
<text x="113.1" y="257.8">14</text>
<text x="113.1" y="254.3">15</text>
<text x="76.9" y="261.3">10</text>
<text x="82.4" y="263.1">GPIO15</text>
<text x="101.4" y="263.1">GPIO4</text>
<text x="101.4" y="259.6">GPIO5</text>
<text x="113.1" y="261.3">13</text>
<text x="76.9" y="264.9">11</text>
<text x="82.4" y="266.6">GPIO2</text>
<text x="101.4" y="266.6">GPIO0</text>
<text x="113.1" y="264.9">12</text>
</g>
<g font-size="1.4" fill="#238d23">
<text x="233.9" y="219.7">D</text>
<text x="281.5" y="219.7">D</text>
<text x="329.1" y="219.7">D</text>
<text x="376.8" y="219.7">D</text>
<text x="229.7" y="222.9">G</text>
<text x="233.9" y="227.1">S</text>
<text x="277.3" y="222.9">G</text>
<text x="281.5" y="227.1">S</text>
<text x="324.9" y="222.9">G</text>
<text x="329.1" y="227.1">S</text>
<text x="372.5" y="222.9">G</text>
<text x="376.8" y="227.1">S</text>
</g>
</svg>
